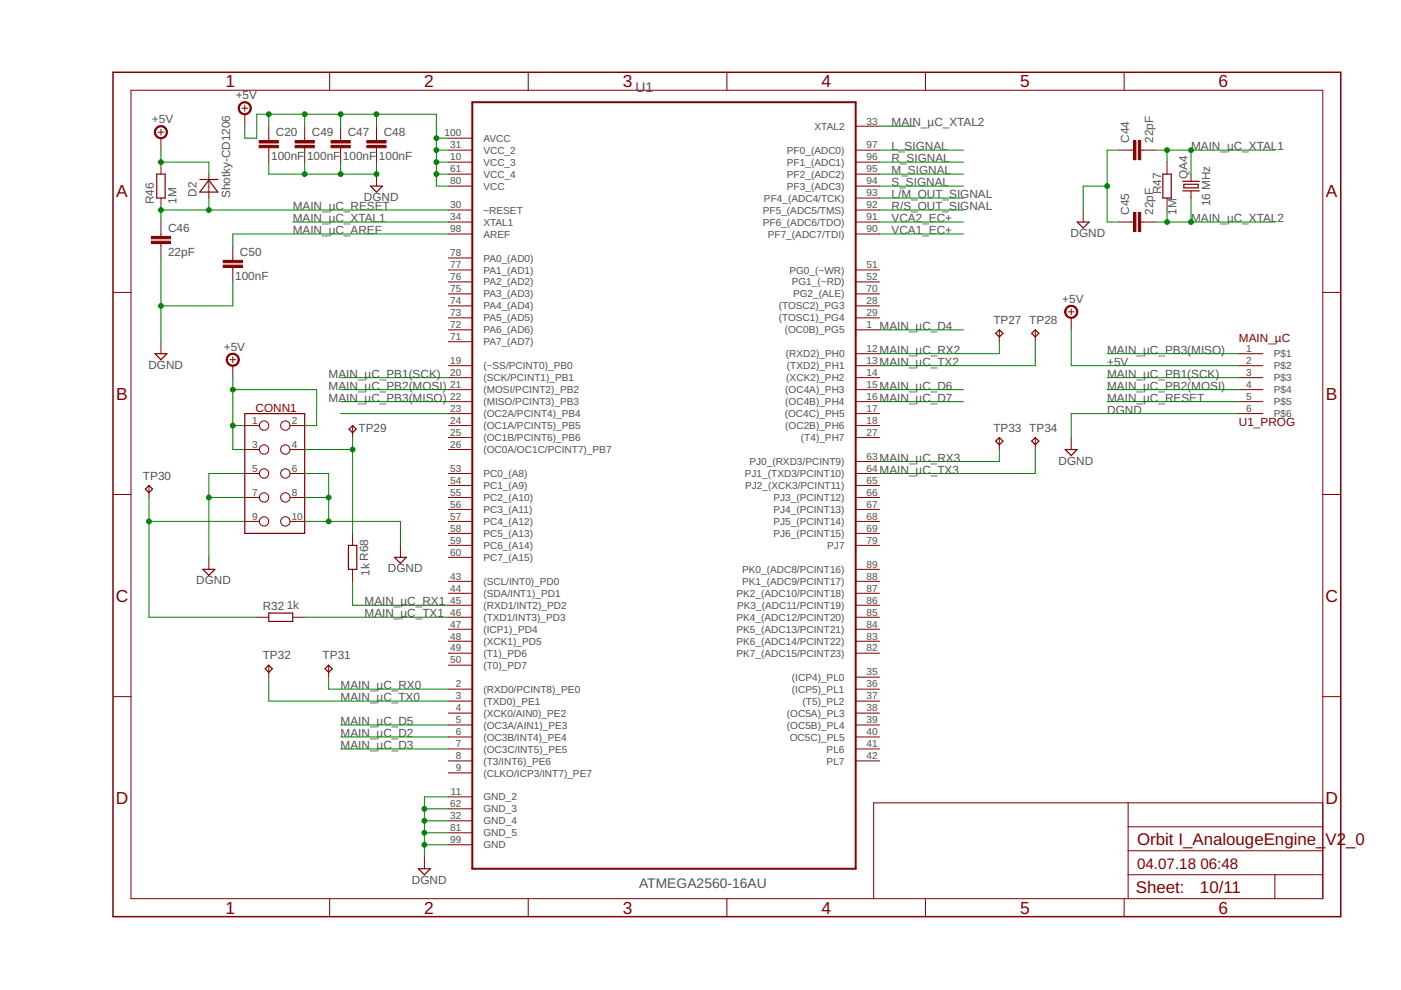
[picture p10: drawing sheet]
<svg xmlns="http://www.w3.org/2000/svg" width="297mm" height="210mm" viewBox="0 0 297 210" stroke-linecap="round" stroke-linejoin="round" font-family="sans-serif">
<g fill="none" stroke="#800000" stroke-width=".21">
<path d="M27.8 19.1h252.7v171.4h-252.7zM69.9 15.3v3.8M112 15.3v3.8M154.1 15.3v3.8M196.2 15.3v3.8M238.3 15.3v3.8M33.5 28h1.3M34.1 27.4v1.3M34.1 29.3v2.5M34.1 34.4v2.5M44.3 36.9v5.1M51.3 22.9h1.2"/>
<path d="M51.9 22.3v1.3M51.9 24.2v2.6M57 26.8v3M57 31.3v3.1M64.6 26.8v3M64.6 31.3v3.1M72.2 26.8v3M72.2 31.3v3.1M79.8 26.8v3M79.8 31.3v3.1M79.8 36.9v2.6M95.1 29.3h5"/>
<path d="M95.1 31.8h5M95.1 34.4h5M95.1 36.9h5M95.1 39.5h5M181.4 31.8h5.1M181.4 34.4h5.1M181.4 36.9h5.1M181.4 39.5h5.1M181.4 26.8h5.1M237.3 31.8h3M241.9 31.8h3M247.4 34.4v2.5"/>
<path d="M252.5 36.9v1.5M34.1 42v2.5M34.1 47.1v3M34.1 51.6v3.1M49.4 52.2v3M49.4 56.7v3.1M95.1 44.5h5M95.1 47.1h5M95.1 49.6h5M95.1 54.7h5M95.1 57.2h5M95.1 59.8h5"/>
<path d="M181.4 44.5h5.1M181.4 47.1h5.1M181.4 49.6h5.1M181.4 57.2h5.1M181.4 59.8h5.1M181.4 42h5.1M229.7 44.5v2.6M237.3 47.1h3M241.9 47.1h3M247.4 42v2.5M252.5 40.5v1.5M24 62h3.8"/>
<path d="M34.1 72.5v2.5M48.7 76.3h1.3M49.4 75.6v1.3M49.4 77.5v2.6M95.1 62.3h5M95.1 64.9h5M95.1 67.4h5M95.1 69.9h5M95.1 72.5h5M95.1 77.5h5M181.4 62.3h5.1M181.4 64.9h5.1"/>
<path d="M181.4 67.4h5.1M181.4 69.9h5.1M181.4 77.5h5.1M181.4 75h5.1M211.9 69.9v2.6M219.5 69.9v2.6M226.5 66.1h1.3M227.1 65.5v1.3M227.1 67.4v2.5M262.7 77.5h5.1M262.7 75h5.1M280.5 62h3.8"/>
<path d="M51.9 90.2h3.1M51.9 95.3h3.1M61.5 90.2h3.1M61.5 95.3h3.1M74.8 90.2v2.6M95.1 80.1h5M95.1 82.6h5M95.1 85.2h5M95.1 87.7h5M95.1 90.2h5M95.1 92.8h5M95.1 95.3h5"/>
<path d="M181.4 80.1h5.1M181.4 82.6h5.1M181.4 85.2h5.1M181.4 87.7h5.1M181.4 90.2h5.1M181.4 92.8h5.1M181.4 97.9h5.1M211.9 92.8v2.5M219.5 92.8v2.5M227.1 92.8v2.5M262.7 80.1h5.1M262.7 82.6h5.1"/>
<path d="M262.7 85.2h5.1M262.7 87.7h5.1M24 104.8h3.8M31.6 102.9v2.6M44.3 118.2v2.5M51.9 100.4h3.1M51.9 105.5h3.1M51.9 110.6h3.1M61.5 100.4h3.1M61.5 105.5h3.1M61.5 110.6h3.1M74.8 113.1v2.5"/>
<path d="M84.9 115.6v2.6M95.1 100.4h5M95.1 102.9h5M95.1 105.5h5M95.1 108h5M95.1 110.6h5M95.1 113.1h5M95.1 115.6h5M95.1 118.2h5M181.4 100.4h5.1M181.4 102.9h5.1M181.4 105.5h5.1"/>
<path d="M181.4 108h5.1M181.4 110.6h5.1M181.4 113.1h5.1M181.4 115.6h5.1M280.5 104.8h3.8M54.4 130.9h2.6M62.1 130.9h2.5M74.8 120.7v2.6M95.1 123.3h5M95.1 125.8h5M95.1 128.3h5M95.1 130.9h5"/>
<path d="M95.1 133.4h5M95.1 136h5M95.1 138.5h5M181.4 123.3h5.1M181.4 125.8h5.1M181.4 128.3h5.1M181.4 130.9h5.1M181.4 133.4h5.1M181.4 136h5.1M181.4 138.5h5.1M181.4 120.7h5.1M24 147.7h3.8"/>
<path d="M57 141v2.6M69.7 141v2.6M95.1 141h5M95.1 146.1h5M95.1 148.7h5M95.1 151.2h5M95.1 153.7h5M95.1 156.3h5M95.1 158.8h5M181.4 146.1h5.1M181.4 148.7h5.1M181.4 151.2h5.1"/>
<path d="M181.4 153.7h5.1M181.4 156.3h5.1M181.4 158.8h5.1M181.4 143.6h5.1M280.5 147.7h3.8M95.1 161.3h5M95.1 163.9h5M95.1 169h5M95.1 171.5h5M95.1 174h5M95.1 176.6h5M95.1 179.1h5"/>
<path d="M181.4 161.3h5.1M239.2 170.2v20.3M239.2 175.3h41.3M280.5 170.2h-95.3v20.3M69.9 190.5v3.9M90 181.7v2.5M112 190.5v3.9M154.1 190.5v3.9M196.2 190.5v3.9M238.3 190.5v3.9M239.2 185.5h41.3M239.2 180.4h41.3"/>
<path d="M270.3 185.5v5"/>
<circle cx="56" cy="95.3" r=".99"/>
<circle cx="56" cy="90.2" r=".99"/>
<circle cx="60.5" cy="90.2" r=".99"/>
<circle cx="60.5" cy="95.3" r=".99"/>
<circle cx="56" cy="100.4" r=".99"/>
<circle cx="56" cy="105.5" r=".99"/>
<circle cx="56" cy="110.6" r=".99"/>
<circle cx="60.5" cy="105.5" r=".99"/>
<circle cx="60.5" cy="110.6" r=".99"/>
<circle cx="60.5" cy="100.4" r=".99"/>
</g>
<path d="M100.1 21.7h81.3v162.5h-81.3z" fill="none" stroke="#800000" stroke-width=".42"/>
<path d="M24 15.3h260.3v179.1h-260.3z" fill="none" stroke="#800000" stroke-width=".32"/>
<g fill="none" stroke="#800000" stroke-width=".25">
<path d="M33.2 36.9h1.8v5.1h-1.8zM42.4 38.1h3.8M44.3 38.2l1.9 2.5h-3.8zM78.5 39.5h2.6l-1.3 1.2zM246.5 36.9h1.8v5.1h-1.8zM250.7 38.4h3.6M251 39.1h3v.7h-3zM228.4 47.1h2.5l-1.2 1.2zM250.7 40.5h3.6M32.9 75h2.5l-1.3 1.3zM211.1 70.7l.8-.8 .7 .8-.7 .7zM218.7 70.7l.8-.8 .8 .8-.8 .7z"/>
<path d="M51.9 87.7h12.7v25.4h-12.7zM74 91l.8-.8 .7 .8-.7 .8zM211.1 93.5l.8-.7 .7 .7-.7 .8zM218.7 93.5l.8-.7 .8 .7-.8 .8zM225.8 95.3h2.6l-1.3 1.3zM30.8 103.7l.8-.8 .7 .8-.7 .8zM73.9 115.6h1.7v5.1h-1.7zM83.6 118.2h2.6l-1.3 1.2zM43 120.7h2.6l-1.3 1.3zM57 130h5.1v1.8h-5.1zM56.2 141.8l.8-.8 .7 .8-.7 .8zM68.9 141.8l.8-.8 .7 .8-.7 .8z"/>
<path d="M88.7 184.2h2.5l-1.2 1.3z"/>
</g>
<g fill="#800000" stroke="#800000" stroke-width=".21">
<path d="M33.1 27.1a1.39 1.39 0 0 1 2.2 .2 1.39 1.39 0 0 1-.8 2.1 1.39 1.39 0 0 1-1.8-1.4h.3a1.14 1.14 0 0 1 1.6-1 1.14 1.14 0 0 1 .3 1.8 1.14 1.14 0 0 1-1.9-.5v-.3h-.3z" fill-rule="evenodd"/>
<path d="M50.9 22a1.39 1.39 0 0 1 2.2 .2 1.39 1.39 0 0 1-.8 2.1 1.39 1.39 0 0 1-1.8-1.4h.3a1.14 1.14 0 0 1 1.6-.9 1.14 1.14 0 0 1 .2 1.9 1.14 1.14 0 0 1-1.8-.7v-.3h-.3z" fill-rule="evenodd"/>
<path d="M226.1 65.2a1.4 1.4 0 0 1 2.2 .2 1.4 1.4 0 0 1-.8 2.1 1.4 1.4 0 0 1-1.8-1.4h.3a1.15 1.15 0 0 1 1.6-1.1 1.15 1.15 0 0 1 .3 2 1.15 1.15 0 0 1-1.9-.6v-.3h-.3z" fill-rule="evenodd"/>
<path d="M48.3 75.3a1.4 1.4 0 0 1 2.3 .3 1.4 1.4 0 0 1-.9 2 1.4 1.4 0 0 1-1.7-1.3h.2a1.14 1.14 0 0 1 1.7-1 1.14 1.14 0 0 1 .1 1.9 1.14 1.14 0 0 1-1.8-.6v-.3h-.2z" fill-rule="evenodd"/>
</g>
<g fill="#800000" stroke="#800000" stroke-width=".21">
<path d="M241.3 29.8h.6v4.1h-.6z"/>
<path d="M240.3 29.8h.5v4.1h-.5z"/>
<path d="M241.3 45h.6v4.1h-.6z"/>
<path d="M240.3 45h.5v4.1h-.5z"/>
<path d="M32.1 51.1h4.1v.5h-4.1z"/>
<path d="M32.1 50.1h4.1v.5h-4.1z"/>
<path d="M62.6 30.8h4v.5h-4z"/>
<path d="M62.6 29.8h4v.5h-4z"/>
<path d="M70.2 30.8h4.1v.5h-4.1z"/>
<path d="M70.2 29.8h4.1v.5h-4.1z"/>
<path d="M77.8 30.8h4.1v.5h-4.1z"/>
<path d="M77.8 29.8h4.1v.5h-4.1z"/>
<path d="M47.3 56.2h4.1v.5h-4.1z"/>
<path d="M47.3 55.2h4.1v.5h-4.1z"/>
<path d="M54.9 30.8h4.1v.5h-4.1z"/>
<path d="M54.9 29.8h4.1v.5h-4.1z"/>
</g>
<g fill="none" stroke="#008000" stroke-width=".21">
<path d="M34.1 31.8v2.6h10.2v2.5M51.9 26.8v2.5h2.5v-5.1h38.1v15.3h2.6M57 34.4v2.5h22.8v-2.5M57 24.2v2.6M64.6 24.2v2.6M64.6 34.4v2.5M72.2 24.2v2.6M72.2 34.4v2.5M79.8 24.2v2.6M92.5 34.4h2.6M92.5 29.3h2.6M92.5 31.8h2.6"/>
<path d="M92.5 36.9h2.6M186.5 34.4h17.8M186.5 31.8h17.8M186.5 36.9h17.8M186.5 39.5h17.8M186.5 26.8h7.6M234.7 39.5h-5v5M237.3 31.8h-2.6v15.3h2.6M244.9 31.8h25.4M247.4 31.8v2.6M252.5 31.8v5.1M34.1 54.7v17.8"/>
<path d="M44.3 42v2.5M49.4 59.8v5.1h-15.3M62.1 47.1h33M95.1 44.5h-61v2.6M95.1 49.6h-45.7v2.6M186.5 47.1h17.8M186.5 49.6h17.8M186.5 44.5h17.8M186.5 42h17.8M244.9 47.1h25.4M247.4 44.5v2.6M252.5 42v5.1"/>
<path d="M186.5 69.9h17.8M211.9 72.5v2.5h-25.4M219.5 72.5v5h-33M227.1 69.9v7.6h35.6M234.7 75h28M49.4 90.2h2.5M49.4 82.6h17.7v7.6h-2.5M49.4 80.1v15.2h2.5M64.6 95.3h10.2M72.2 82.6h22.9M72.2 87.7h22.9M72.2 85.2h22.9"/>
<path d="M72.2 80.1h22.9M74.8 92.8v20.3M186.5 82.6h17.8M186.5 85.2h17.8M211.9 95.3v2.6h-25.4M219.5 95.3v5.1h-33M234.7 82.6h28M234.7 85.2h28M234.7 80.1h28M262.7 87.7h-35.6v5.1M31.6 110.6h20.3M31.6 105.5v25.4h22.8"/>
<path d="M44.3 105.5h7.6M51.9 100.4h-7.6v17.8M64.6 110.6h20.3v5M64.6 100.4h5.1v10.2M64.6 105.5h5.1M64.6 130.9h30.5M74.8 123.3v5h20.3M57 143.6v5.1h38.1M69.7 143.6v2.5h25.4M72.2 156.3h22.9M72.2 158.8h22.9M72.2 153.7h22.9"/>
<path d="M90 179.1h5.1M90 176.6h5.1M90 174h5.1M90 171.5h5.1M95.1 169h-5.1v12.7"/>
</g>
<g fill="#008000" stroke="#008000" stroke-width=".21">
<circle cx="34.1" cy="34.4" r=".51"/>
<circle cx="92.5" cy="31.8" r=".51"/>
<circle cx="92.5" cy="34.4" r=".51"/>
<circle cx="92.5" cy="36.9" r=".51"/>
<circle cx="92.5" cy="29.3" r=".51"/>
<circle cx="79.8" cy="24.2" r=".51"/>
<circle cx="72.2" cy="24.2" r=".51"/>
<circle cx="64.6" cy="24.2" r=".51"/>
<circle cx="57" cy="24.2" r=".51"/>
<circle cx="49.4" cy="90.2" r=".51"/>
<circle cx="49.4" cy="82.6" r=".51"/>
<circle cx="234.7" cy="39.5" r=".51"/>
<circle cx="34.1" cy="64.9" r=".51"/>
<circle cx="79.8" cy="36.9" r=".51"/>
<circle cx="72.2" cy="36.9" r=".51"/>
<circle cx="64.6" cy="36.9" r=".51"/>
<circle cx="90" cy="179.1" r=".51"/>
<circle cx="90" cy="176.6" r=".51"/>
<circle cx="90" cy="174" r=".51"/>
<circle cx="90" cy="171.5" r=".51"/>
<circle cx="69.7" cy="110.6" r=".51"/>
<circle cx="69.7" cy="105.5" r=".51"/>
<circle cx="44.3" cy="105.5" r=".51"/>
<circle cx="34.1" cy="44.5" r=".51"/>
<circle cx="44.3" cy="44.5" r=".51"/>
<circle cx="247.4" cy="31.8" r=".51"/>
<circle cx="252.5" cy="31.8" r=".51"/>
<circle cx="247.4" cy="47.1" r=".51"/>
<circle cx="252.5" cy="47.1" r=".51"/>
<circle cx="74.8" cy="95.3" r=".51"/>
<circle cx="31.6" cy="110.6" r=".51"/>
</g>
<g font-size="3.7" fill="#800000">
<text x="47.8" y="18.5">1</text>
<text x="89.9" y="18.5">2</text>
<text x="132" y="18.5">3</text>
<text x="174.2" y="18.5">4</text>
<text x="216.3" y="18.5">5</text>
<text x="258.4" y="18.5">6</text>
<text x="24.6" y="41.9">A</text>
<text x="281.1" y="41.9">A</text>
<text x="24.6" y="84.7">B</text>
<text x="281.1" y="84.7">B</text>
<text x="24.5" y="127.6">C</text>
<text x="281" y="127.6">C</text>
<text x="24.5" y="170.4">D</text>
<text x="281" y="170.4">D</text>
<text x="47.8" y="193.7">1</text>
<text x="89.9" y="193.7">2</text>
<text x="132" y="193.7">3</text>
<text x="174.2" y="193.7">4</text>
<text x="216.3" y="193.7">5</text>
<text x="258.4" y="193.7">6</text>
</g>
<g font-size="3.6" fill="#800000">
<text x="241.1" y="179.1">Orbit I_AnalougeEngine_</text>
<text x="281.1" y="179.1">V2_0</text>
<text x="240.8" y="189.4">Sheet:</text>
<text x="254.4" y="189.3">10/11</text>
</g>
<g font-size="3.2" fill="#800000">
<text x="241.1" y="184.2">04.07.18</text>
<text x="254.5" y="184.2">06:48</text>
</g>
<g font-size="2.9" fill="#505050">
<text x="134.7" y="19.5">U1</text>
<text x="135.5" y="188.3">ATMEGA2560-16AU</text>
</g>
<g font-size="2.5" fill="#505050">
<text x="50" y="21">+5V</text>
<text x="32.2" y="26.1">+5V</text>
<text x="58.5" y="28.9">C20</text>
<text x="66.1" y="28.9">C49</text>
<text x="73.7" y="28.9">C47</text>
<text x="81.4" y="28.9">C48</text>
<text x="189" y="26.8">MAIN_µC_XTAL2</text>
<text x="57.5" y="34">100nF</text>
<text x="65.1" y="34">100nF</text>
<text x="72.7" y="34">100nF</text>
<text x="80.3" y="34">100nF</text>
<text x="189" y="31.8">L_SIGNAL</text>
<text x="189" y="34.4">R_SIGNAL</text>
<text x="239.4" y="30.3" transform="rotate(-90 239.4 30.3)">C44</text>
<text x="244.5" y="30.3" transform="rotate(-90 244.5 30.3)">22pF</text>
<text x="252.5" y="31.8">MAIN_µC_XTAL1</text>
<text x="41.6" y="41.8" transform="rotate(-90 41.6 41.8)">D2</text>
<text x="189" y="36.9">M_SIGNAL</text>
<text x="189" y="39.5">S_SIGNAL</text>
<text x="189" y="42">L/M_OUT_SIGNAL</text>
<text x="246.2" y="41.2" transform="rotate(-90 246.2 41.2)">R47</text>
<text x="251.8" y="37.9" transform="rotate(-90 251.8 37.9)">QA4</text>
<text x="32.6" y="43.3" transform="rotate(-90 32.6 43.3)">R46</text>
<text x="37.4" y="43.3" transform="rotate(-90 37.4 43.3)">1M</text>
<text x="48.8" y="42" transform="rotate(-90 48.8 42)">Shotky-CD1206</text>
<text x="62.1" y="44.5">MAIN_µC_RESET</text>
<text x="62.1" y="47.1">MAIN_µC_XTAL1</text>
<text x="77.2" y="42.6">DGND</text>
<text x="189" y="44.5">R/S_OUT_SIGNAL</text>
<text x="189" y="47.1">VCA2_EC+</text>
<text x="239.4" y="45.5" transform="rotate(-90 239.4 45.5)">C45</text>
<text x="244.5" y="45.5" transform="rotate(-90 244.5 45.5)">22pF</text>
<text x="249.5" y="45.5" transform="rotate(-90 249.5 45.5)">1M</text>
<text x="252.5" y="47.1">MAIN_µC_XTAL2</text>
<text x="256.6" y="43.8" transform="rotate(-90 256.6 43.8)">16 MHz</text>
<text x="35.6" y="49.2">C46</text>
<text x="62.1" y="49.6">MAIN_µC_AREF</text>
<text x="189" y="49.6">VCA1_EC+</text>
<text x="227" y="50.2">DGND</text>
<text x="35.6" y="54.3">22pF</text>
<text x="49.9" y="59.4">100nF</text>
<text x="50.9" y="54.3">C50</text>
<text x="225.2" y="64.2">+5V</text>
<text x="186.5" y="69.9">MAIN_µC_D4</text>
<text x="210.6" y="68.7">TP27 TP28</text>
<text x="47.5" y="74.4">+5V</text>
<text x="186.5" y="75">MAIN_µC_RX2</text>
<text x="186.5" y="77.5">MAIN_µC_TX2</text>
<text x="234.7" y="77.5">+5V</text>
<text x="234.7" y="75">MAIN_µC_PB3(MISO)</text>
<text x="31.5" y="78.2">DGND</text>
<text x="69.7" y="80.1">MAIN_µC_PB1(SCK)</text>
<text x="69.7" y="82.6">MAIN_µC_PB2(MOSI)</text>
<text x="186.5" y="82.6">MAIN_µC_D6</text>
<text x="234.7" y="80.1">MAIN_µC_PB1(SCK)</text>
<text x="234.7" y="82.6">MAIN_µC_PB2(MOSI)</text>
<text x="69.7" y="85.2">MAIN_µC_PB3(MISO)</text>
<text x="186.5" y="85.2">MAIN_µC_D7</text>
<text x="234.7" y="87.7">DGND</text>
<text x="234.7" y="85.2">MAIN_µC_RESET</text>
<text x="76" y="91.5">TP29</text>
<text x="210.6" y="91.5">TP33 TP34</text>
<text x="30.3" y="101.7">TP30</text>
<text x="186.5" y="97.9">MAIN_µC_RX3</text>
<text x="186.5" y="100.4">MAIN_µC_TX3</text>
<text x="224.5" y="98.5">DGND</text>
<text x="41.6" y="123.9">DGND</text>
<text x="78.3" y="122.1" transform="rotate(-90 78.3 122.1)">1k R68</text>
<text x="82.2" y="121.3">DGND</text>
<text x="55.7" y="129.4">R32</text>
<text x="60.8" y="129.1">1k</text>
<text x="77.3" y="128.3">MAIN_µC_RX1</text>
<text x="77.3" y="130.9">MAIN_µC_TX1</text>
<text x="55.7" y="139.8">TP32</text>
<text x="68.4" y="139.8">TP31</text>
<text x="72.2" y="146.1">MAIN_µC_RX0</text>
<text x="72.2" y="148.6">MAIN_µC_TX0</text>
<text x="72.2" y="153.7">MAIN_µC_D5</text>
<text x="72.2" y="156.3">MAIN_µC_D2</text>
<text x="72.2" y="158.8">MAIN_µC_D3</text>
<text x="87.3" y="187.4">DGND</text>
</g>
<g font-size="2.5" fill="#800000">
<text x="262.7" y="72.5">MAIN_µC</text>
<text x="54.2" y="87.4">CONN1</text>
<text x="262.7" y="90.2">U1_PROG</text>
</g>
<g font-size="2.1" fill="#505050">
<text x="94.3" y="28.9">100</text>
<text x="172.7" y="27.5">XTAL2</text>
<text x="183.7" y="26.4">33</text>
<text x="95.4" y="31.5">31</text>
<text x="95.4" y="34">10</text>
<text x="102.5" y="30.1">AVCC</text>
<text x="102.5" y="32.6">VCC_2</text>
<text x="102.5" y="35.1">VCC_3</text>
<text x="166.8" y="32.6">PF0_(ADC0)</text>
<text x="166.8" y="35.1">PF1_(ADC1)</text>
<text x="183.7" y="31.5">97</text>
<text x="183.7" y="34">96</text>
<text x="95.4" y="36.6">61</text>
<text x="95.4" y="39.1">80</text>
<text x="102.5" y="37.7">VCC_4</text>
<text x="102.5" y="40.2">VCC</text>
<text x="166.8" y="37.7">PF2_(ADC2)</text>
<text x="166.8" y="40.2">PF3_(ADC3)</text>
<text x="183.7" y="36.6">95</text>
<text x="183.7" y="39.1">94</text>
<text x="183.7" y="41.6">93</text>
<text x="95.4" y="44.2">30</text>
<text x="95.4" y="46.7">34</text>
<text x="102.5" y="45.3">~RESET</text>
<text x="102.5" y="47.8">XTAL1</text>
<text x="161.7" y="45.3">PF5_(ADC5/TMS)</text>
<text x="161.7" y="47.8">PF6_(ADC6/TDO)</text>
<text x="162" y="42.8">PF4_(ADC4/TCK)</text>
<text x="183.7" y="44.2">92</text>
<text x="183.7" y="46.7">91</text>
<text x="95.4" y="49.3">98</text>
<text x="102.5" y="50.4">AREF</text>
<text x="162.8" y="50.4">PF7_(ADC7/TDI)</text>
<text x="183.7" y="49.3">90</text>
<text x="95.4" y="54.3">78</text>
<text x="95.4" y="56.9">77</text>
<text x="95.4" y="59.4">76</text>
<text x="102.5" y="55.4">PA0_(AD0)</text>
<text x="102.5" y="58">PA1_(AD1)</text>
<text x="167.4" y="58">PG0_(~WR)</text>
<text x="183.7" y="56.9">51</text>
<text x="183.7" y="59.4">52</text>
<text x="95.4" y="62">75</text>
<text x="95.4" y="64.5">74</text>
<text x="102.5" y="60.5">PA2_(AD2)</text>
<text x="102.5" y="63.1">PA3_(AD3)</text>
<text x="102.5" y="65.6">PA4_(AD4)</text>
<text x="165.1" y="65.6">(TOSC2)_PG3</text>
<text x="167.9" y="60.5">PG1_(~RD)</text>
<text x="168.2" y="63.1">PG2_(ALE)</text>
<text x="183.7" y="62">70</text>
<text x="183.7" y="64.5">28</text>
<text x="95.4" y="67">73</text>
<text x="95.4" y="69.6">72</text>
<text x="102.5" y="68.1">PA5_(AD5)</text>
<text x="102.5" y="70.7">PA6_(AD6)</text>
<text x="165.1" y="68.1">(TOSC1)_PG4</text>
<text x="166.4" y="70.7">(OC0B)_PG5</text>
<text x="183.7" y="67">29</text>
<text x="183.7" y="69.6">1</text>
<text x="95.4" y="72.1">71</text>
<text x="95.4" y="77.2">19</text>
<text x="102.5" y="73.2">PA7_(AD7)</text>
<text x="166.6" y="75.8">(RXD2)_PH0</text>
<text x="183.7" y="74.6">12</text>
<text x="183.7" y="77.2">13</text>
<text x="264.2" y="74.6">1</text>
<text x="264.2" y="77.2">2</text>
<text x="270.1" y="75.8">P$1</text>
<text x="95.4" y="79.7">20</text>
<text x="95.4" y="82.3">21</text>
<text x="102.5" y="78.3">(~SS/PCINT0)_PB0</text>
<text x="102.5" y="80.8">(SCK/PCINT1)_PB1</text>
<text x="102.5" y="83.4">(MOSI/PCINT2)_PB2</text>
<text x="166.5" y="83.4">(OC4A)_PH3</text>
<text x="166.7" y="80.8">(XCK2)_PH2</text>
<text x="166.8" y="78.3">(TXD2)_PH1</text>
<text x="183.7" y="79.7">14</text>
<text x="183.7" y="82.3">15</text>
<text x="264.2" y="79.7">3</text>
<text x="264.2" y="82.3">4</text>
<text x="270.1" y="78.3">P$2</text>
<text x="270.1" y="80.8">P$3</text>
<text x="270.1" y="83.4">P$4</text>
<text x="53.5" y="89.9">1</text>
<text x="61.9" y="89.9">2</text>
<text x="95.4" y="84.8">22</text>
<text x="95.4" y="87.3">23</text>
<text x="95.4" y="89.9">24</text>
<text x="102.5" y="85.9">(MISO/PCINT3)_PB3</text>
<text x="102.5" y="88.5">(OC2A/PCINT4)_PB4</text>
<text x="166.4" y="88.5">(OC4C)_PH5</text>
<text x="166.5" y="85.9">(OC4B)_PH4</text>
<text x="183.7" y="84.8">16</text>
<text x="183.7" y="87.3">17</text>
<text x="183.7" y="89.9">18</text>
<text x="264.2" y="84.8">5</text>
<text x="264.2" y="87.3">6</text>
<text x="270.1" y="85.9">P$5</text>
<text x="270.1" y="88.5">P$6</text>
<text x="53.5" y="95">3</text>
<text x="61.9" y="95">4</text>
<text x="95.4" y="92.4">25</text>
<text x="95.4" y="95">26</text>
<text x="102.5" y="91">(OC1A/PCINT5)_PB5</text>
<text x="102.5" y="93.5">(OC1B/PCINT6)_PB6</text>
<text x="166.5" y="91">(OC2B)_PH6</text>
<text x="169.8" y="93.5">(T4)_PH7</text>
<text x="183.7" y="92.4">27</text>
<text x="53.5" y="100">5</text>
<text x="61.9" y="100">6</text>
<text x="95.4" y="100">53</text>
<text x="102.5" y="96.1">(OC0A/OC1C/PCINT7)_PB7</text>
<text x="102.5" y="101.2">PC0_(A8)</text>
<text x="157.9" y="101.2">PJ1_(TXD3/PCINT10)</text>
<text x="158.9" y="98.6">PJ0_(RXD3/PCINT9)</text>
<text x="183.7" y="97.5">63</text>
<text x="183.7" y="100">64</text>
<text x="53.5" y="105.1">7</text>
<text x="61.9" y="105.1">8</text>
<text x="95.4" y="102.6">54</text>
<text x="95.4" y="105.1">55</text>
<text x="95.4" y="107.7">56</text>
<text x="102.5" y="103.7">PC1_(A9)</text>
<text x="102.5" y="106.2">PC2_(A10)</text>
<text x="158" y="103.7">PJ2_(XCK3/PCINT11)</text>
<text x="164" y="106.2">PJ3_(PCINT12)</text>
<text x="183.7" y="102.6">65</text>
<text x="183.7" y="105.1">66</text>
<text x="183.7" y="107.7">67</text>
<text x="53.5" y="110.2">9</text>
<text x="61.9" y="110.2">10</text>
<text x="95.4" y="110.2">57</text>
<text x="95.4" y="112.7">58</text>
<text x="102.5" y="108.8">PC3_(A11)</text>
<text x="102.5" y="111.3">PC4_(A12)</text>
<text x="102.5" y="113.9">PC5_(A13)</text>
<text x="164" y="108.8">PJ4_(PCINT13)</text>
<text x="164" y="111.3">PJ5_(PCINT14)</text>
<text x="164" y="113.9">PJ6_(PCINT15)</text>
<text x="183.7" y="110.2">68</text>
<text x="183.7" y="112.7">69</text>
<text x="95.4" y="115.3">59</text>
<text x="95.4" y="117.8">60</text>
<text x="102.5" y="116.4">PC6_(A14)</text>
<text x="102.5" y="118.9">PC7_(A15)</text>
<text x="175.4" y="116.4">PJ7</text>
<text x="183.7" y="115.3">79</text>
<text x="95.4" y="122.9">43</text>
<text x="95.4" y="125.4">44</text>
<text x="102.5" y="124">(SCL/INT0)_PD0</text>
<text x="157.3" y="121.5">PK0_(ADC8/PCINT16)</text>
<text x="157.3" y="124">PK1_(ADC9/PCINT17)</text>
<text x="183.7" y="120.4">89</text>
<text x="183.7" y="122.9">88</text>
<text x="183.7" y="125.4">87</text>
<text x="95.4" y="128">45</text>
<text x="95.4" y="130.5">46</text>
<text x="102.5" y="126.6">(SDA/INT1)_PD1</text>
<text x="102.5" y="129.1">(RXD1/INT2)_PD2</text>
<text x="102.5" y="131.6">(TXD1/INT3)_PD3</text>
<text x="156.1" y="126.6">PK2_(ADC10/PCINT18)</text>
<text x="156.1" y="131.6">PK4_(ADC12/PCINT20)</text>
<text x="156.3" y="129.1">PK3_(ADC11/PCINT19)</text>
<text x="183.7" y="128">86</text>
<text x="183.7" y="130.5">85</text>
<text x="95.4" y="133.1">47</text>
<text x="95.4" y="135.6">48</text>
<text x="102.5" y="134.2">(ICP1)_PD4</text>
<text x="102.5" y="136.7">(XCK1)_PD5</text>
<text x="156.1" y="134.2">PK5_(ADC13/PCINT21)</text>
<text x="156.1" y="136.7">PK6_(ADC14/PCINT22)</text>
<text x="183.7" y="133.1">84</text>
<text x="183.7" y="135.6">83</text>
<text x="95.4" y="138.1">49</text>
<text x="95.4" y="140.7">50</text>
<text x="102.5" y="139.2">(T1)_PD6</text>
<text x="102.5" y="141.8">(T0)_PD7</text>
<text x="156.1" y="139.2">PK7_(ADC15/PCINT23)</text>
<text x="183.7" y="138.1">82</text>
<text x="183.7" y="143.2">35</text>
<text x="96.6" y="145.7">2</text>
<text x="96.6" y="148.3">3</text>
<text x="102.5" y="146.9">(RXD0/PCINT8)_PE0</text>
<text x="102.5" y="149.4">(TXD0)_PE1</text>
<text x="167.9" y="144.3">(ICP4)_PL0</text>
<text x="167.9" y="146.9">(ICP5)_PL1</text>
<text x="170.2" y="149.4">(T5)_PL2</text>
<text x="183.7" y="145.7">36</text>
<text x="183.7" y="148.3">37</text>
<text x="96.6" y="150.8">4</text>
<text x="96.6" y="153.4">5</text>
<text x="96.6" y="155.9">6</text>
<text x="102.5" y="151.9">(XCK0/AIN0)_PE2</text>
<text x="102.5" y="154.5">(OC3A/AIN1)_PE3</text>
<text x="166.8" y="151.9">(OC5A)_PL3</text>
<text x="166.8" y="154.5">(OC5B)_PL4</text>
<text x="183.7" y="150.8">38</text>
<text x="183.7" y="153.4">39</text>
<text x="183.7" y="155.9">40</text>
<text x="96.6" y="158.4">7</text>
<text x="96.6" y="161">8</text>
<text x="102.5" y="157">(OC3B/INT4)_PE4</text>
<text x="102.5" y="159.6">(OC3C/INT5)_PE5</text>
<text x="167.4" y="157">OC5C)_PL5</text>
<text x="175.3" y="159.6">PL6</text>
<text x="183.7" y="158.4">41</text>
<text x="183.7" y="161">42</text>
<text x="96.6" y="163.5">9</text>
<text x="102.5" y="162.1">(T3/INT6)_PE6</text>
<text x="102.5" y="164.6">(CLKO/ICP3/INT7)_PE7</text>
<text x="175.3" y="162.1">PL7</text>
<text x="95.4" y="171.1">62</text>
<text x="95.4" y="173.7">32</text>
<text x="95.6" y="168.6">11</text>
<text x="102.5" y="169.7">GND_2</text>
<text x="102.5" y="172.3">GND_3</text>
<text x="95.4" y="176.2">81</text>
<text x="95.4" y="178.8">99</text>
<text x="102.5" y="174.8">GND_4</text>
<text x="102.5" y="177.3">GND_5</text>
<text x="102.5" y="179.9">GND</text>
</g>
</svg>
